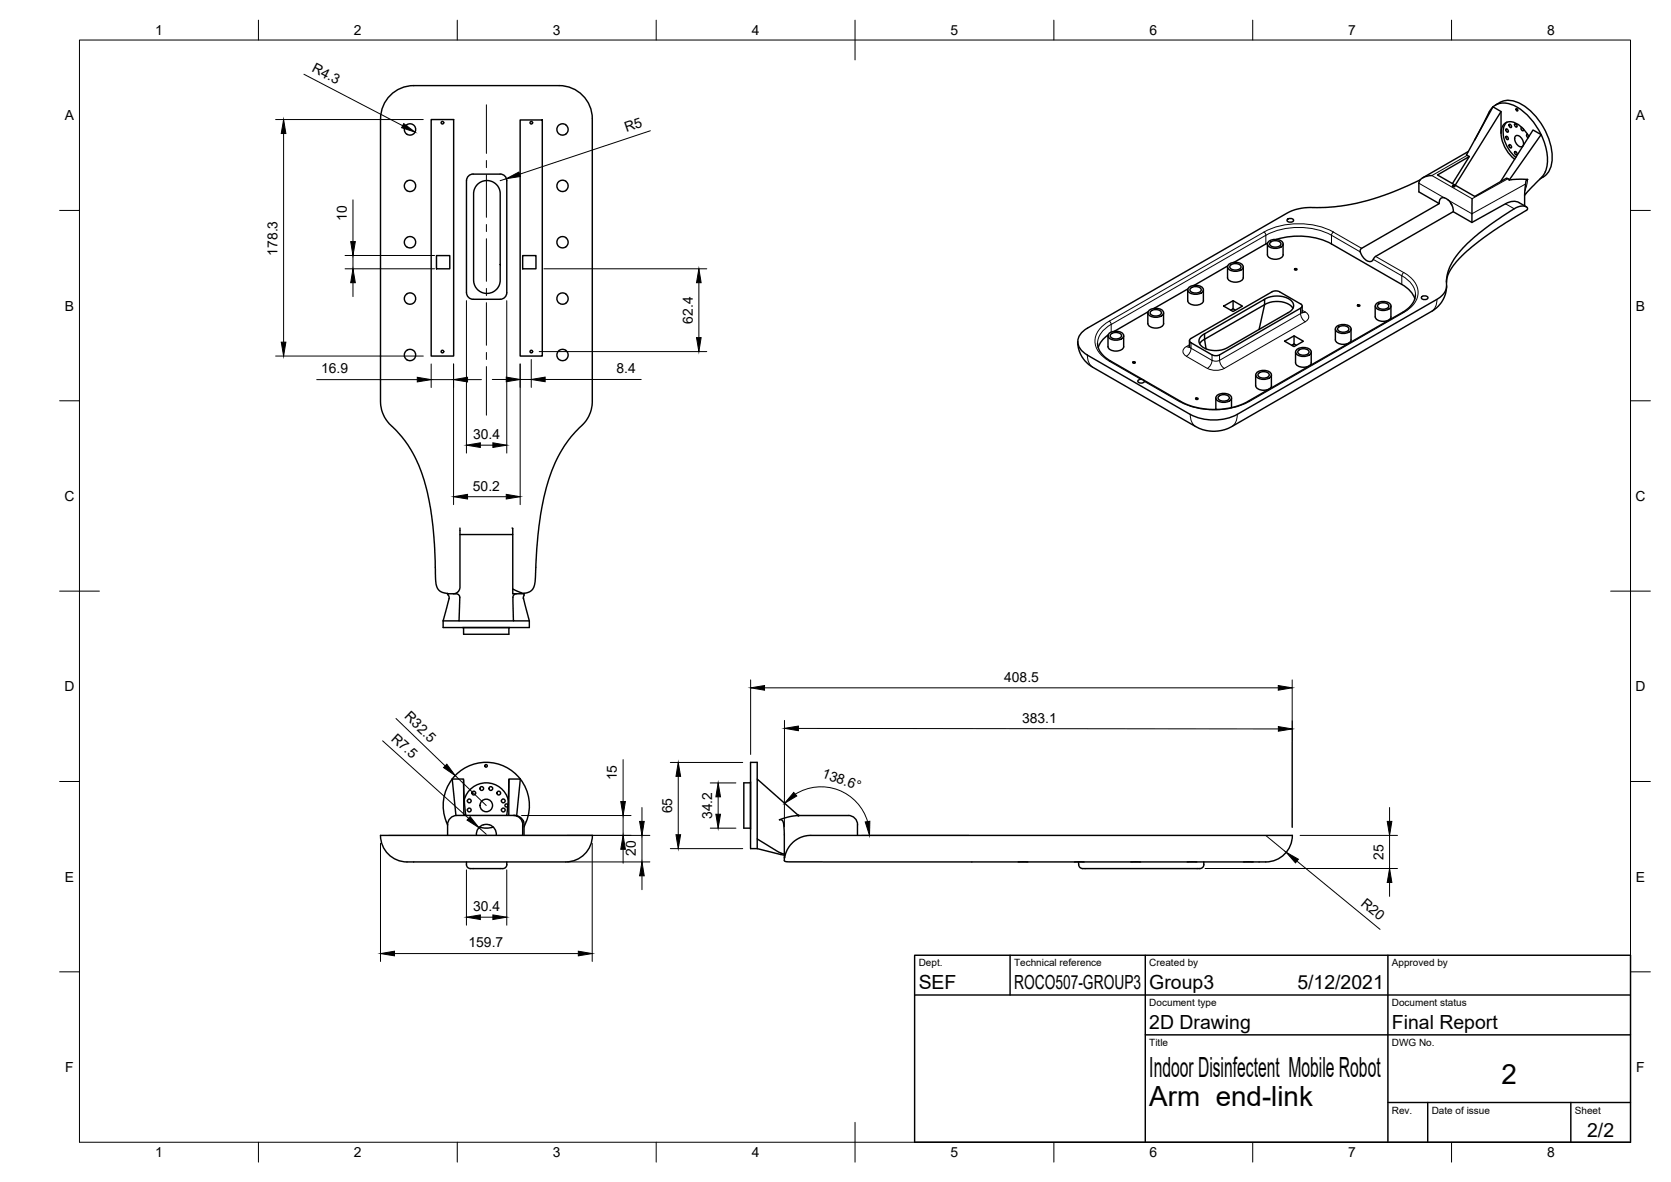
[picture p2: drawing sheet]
<svg xmlns="http://www.w3.org/2000/svg" width="420mm" height="297mm" viewBox="0 0 420 297" stroke-linecap="round" stroke-linejoin="round" font-family="sans-serif">
<!-- layer: Visible -->
<g fill="none" stroke="#000" stroke-width=".36">
<path d="M102 31.6a1.46 1.46 0 0 1 2.5 .4 1.46 1.46 0 0 1-1.5 2 1.46 1.46 0 0 1-1.1-2.2zM108.4 30h5.7v59.5h-5.7zM130.8 30.1h5.6v59.4h-5.6zM140.4 31.6a1.42 1.42 0 0 1 1.5-.4 1.42 1.42 0 0 1 .9 1.2v.6a1.42 1.42 0 0 1-2.1 .8 1.42 1.42 0 0 1-.3-2.2zM369.2 38.1l-11.5 6.6M369.4 39.3l-4.2 6.8M375.4 26.8l-6.7 12.1 .7 .4-8 4.7 9.4 5.4 8-4.6 .4 .1M375.4 26.8l2 1.2-11.5 18.5M375.4 26.9a17.1 17.1 0 0 0-2.8 4.8l-1.8 3.5M375.4 26.9a5 5 0 0 1 6.1 0 16.2 16.2 0 0 1 6 6.9M376 26.4a5.9 5.9 0 0 1 7.6 .5 16.6 16.6 0 0 1 6.6 13.7 5 5 0 0 1-2.2 3.9M377.4 28v5.5"/>
<path d="M377.4 33.5a8.9 8.9 0 0 0 3.4 6.5M377.4 33.5a2.42 2.42 0 0 1 1.1-2.6 2.42 2.42 0 0 1 2.7 .1l1.7 1.3 1.5 2M378.6 34.3l.5 .1 .1 .6-.4-.1zM378.6 32.4l.5 .2 .1 .6-.4-.2zM378.9 30.7a4.4 4.4 0 0 0-.5 4.8l1.3 2.5 1.4 1.6M379.5 36.4l.4 .1 .1 .6-.4-.1zM379.5 31.3l.4 .1 .1 .6-.4-.1zM380.8 38.1l.5 .2 .1 .6-.4-.2zM380.8 31.1l.5 .2 .1 .6-.4-.2zM381.1 34.2a1.36 1.36 0 0 1 1.8 1 .96 .96 0 0 1 .2 1 .96 .96 0 0 1-.8 .7 2.04 2.04 0 0 1-1.2-2.7zM382.7 32a.41 .41 0 0 0-.2 .6 .41 .41 0 0 0 .6 .1l-.1-.3M384.1 33.8a.44 .44 0 0 0-.2 .5 .44 .44 0 0 0 .4 .3"/>
<path d="M387.5 33.8l-8 11.4 2.5-.2 2.1 .1-.3 .2-.1 .3-.4 3.4M387.5 33.8l-2-1.1-8.2 12.9M387.5 33.8a11.6 11.6 0 0 1 .9 9.8l-.8 1-4.3 4.5M102 45.8a1.46 1.46 0 0 1 2.5 .2 1.46 1.46 0 0 1-1.3 2.2 1.46 1.46 0 0 1-1.4-2.1zM102.1 59.9a1.43 1.43 0 0 1 2.3 .5 1.43 1.43 0 0 1-1.5 1.9 1.43 1.43 0 0 1-1-2.2zM119 43.8h6.8M119 43.7a1.7 1.7 0 0 0-1.7 1.7v28.2a1.66 1.66 0 0 0 1.7 1.6M120 46.4l1.5-.9a3.5 3.5 0 0 1 4.3 4.3l-.1 21.1a3.3 3.3 0 0 1-3.6 2.8 3.3 3.3 0 0 1-3-3.4v-21.8l.3-1.2zM125.8 43.7a1.66 1.66 0 0 1 1.6 1.7v28.2a1.66 1.66 0 0 1-1.6 1.6M140.4 59.9a1.44 1.44 0 0 1 2.4 .7v.7a1.42 1.42 0 0 1-2.1 .8 1.42 1.42 0 0 1-.3-2.2zM142.3 47.9l.5-.7v-.8a1.45 1.45 0 0 0-1.9-1 1.45 1.45 0 0 0-.8 2 1.45 1.45 0 0 0 2.2 .5M323.7 55.2l.4-.3h.6l.6 .5a.97 .97 0 0 1-1.7 0z"/>
<path d="M357.1 45.2l-8.1 3.5-3.5 1.2-4.2 1.1-5.8 1-7.7 .2-3.4 .9-51 29.4M360.1 44.1a3 3 0 0 0-3.3 1.9v2.2l5.1 3-19.6 11.2-.3 .6a3.4 3.4 0 0 0 2.5 2.7l.6-.2 .7-1 19.6-11.3 4.7 2.7 9.1-5a3.2 3.2 0 0 1 2.7 0l1.9 1.1M363.1 49.7l.4 .2a3.5 3.5 0 0 1 1.9 3.3M363.1 49.7a1.09 1.09 0 0 0-1.2 1.4M364.7 51l.3 .5M365.3 46.6h.3l.2 .2-.4 .2-.2-.2zM370.1 49.9v6M379.2 44.9l.3 .3M383.3 49v2.7M388 44.5l-.7 .4M102.3 73.8a1.46 1.46 0 0 1 2.3 .9 1.46 1.46 0 0 1-1.7 1.8 1.46 1.46 0 0 1-1-2.2l.4-.5M109.7 64.2h3.4v3.3h-3.4z"/>
<path d="M119 75.2h6.8M131.4 64.2h3.4v3.3h-3.4zM142.3 73.9a1.47 1.47 0 0 0-2.2 .5 1.47 1.47 0 0 0 1 2.1 1.47 1.47 0 0 0 1.8-1.5l-.2-.5-.4-.6M288.6 78.6v2.7M288.6 78.4l-8.4 4.9M288.8 78.1a2.62 2.62 0 0 1 3.8 .3 1.61 1.61 0 0 1-2 1.3h-.5a1.13 1.13 0 0 1-1.1-.4 1.13 1.13 0 0 1-.2-1.2zM289.3 78.2a1.87 1.87 0 0 1 2.7 .3 1.58 1.58 0 0 1-2.4 .7l-.4-.5zM292.6 78.6v2.7M298.6 72.8v2.8a2.19 2.19 0 0 0 3.2 .9l.7-.6 .1-.3M298.7 72.6l-8.5 4.9M298.8 72.3a2.62 2.62 0 0 1 3.8 .4 1.61 1.61 0 0 1-2 1.3l-.5-.1a1.13 1.13 0 0 1-1.1-.4 1.13 1.13 0 0 1-.2-1.2zM299.3 72.5a1.87 1.87 0 0 1 2.7 .2 1.58 1.58 0 0 1-2.4 .7l-.4-.4z"/>
<path d="M302.6 72.8v2.8M307.7 76.9l2.3-1.3 2.4 1.3-2.4 1.4zM308.7 67.1v2.7a2.19 2.19 0 0 0 3.1 .9l.7-.6 .1-.3v-2.7M308.7 66.8l-8.5 4.9M308.9 66.5a2.62 2.62 0 0 1 3.7 .4 1.61 1.61 0 0 1-2 1.3l-.5-.1a1.13 1.13 0 0 1-1.1-.3 1.13 1.13 0 0 1-.1-1.3zM309.4 66.7a1.87 1.87 0 0 1 2.6 .2 1.58 1.58 0 0 1-2.4 .7l-.4-.4zM310 75.6v2l-.5 .3M310 77.6l.6 .3M318 75.2l.8-.4 1.5-.4 2.4 .2 1.3 .5 .8 .6 .4 .7v.8l-.4 .7-.6 .5-16.6 9.4-1.6 .3-1.5-.1-1.1-.3-1.2-.6-.6-.8-.1-.9 .4-.8 1-.7M318.3 61.3l-8.1 4.7M318.7 61.3v2.7a2.19 2.19 0 0 0 3.1 .9l.7-.5 .1-.4M318.7 61.1l-.4 .2"/>
<path d="M318.9 60.8a2.62 2.62 0 0 1 3.7 .3 1.61 1.61 0 0 1-1.9 1.3h-.5a1.13 1.13 0 0 1-1.2-.4 1.13 1.13 0 0 1-.1-1.2zM319.4 60.9a1.87 1.87 0 0 1 2.7 .3 1.58 1.58 0 0 1-2.4 .7l-.4-.5zM319.8 73.3l.8-.2 1.1 .2M319.8 73.3l-20.6 12v.6l.3 .2 5.3 3.1 1.1 .2 .8-.2M320.9 60.2a18.5 18.5 0 0 1 13.9 1.1l17.7 10.2M321.7 73.3l5.3 3.1M322.6 61.3v2.7M325.1 77.5l-1.2-1.1-1.9-.6-2.2 .1-1.8 .7-1.4 6.2M325.6 67.5h.3l.2 .2-.4 .2-.2-.2zM327 77.5l-20.4 11.7M327 76.3l.4 .6-.4 .5M327.4 76.9l.1 1.7"/>
<path d="M341.4 76.6h.3l.2 .2-.4 .2-.2-.2zM345.8 76.9v2.7a2.19 2.19 0 0 0 3.1 .9l.8-.5 .1-.4-.1-2.7M346 76.4a2.62 2.62 0 0 1 3.7 .3 1.61 1.61 0 0 1-1.9 1.3h-.5a1.13 1.13 0 0 1-1.2-.4 1.13 1.13 0 0 1-.1-1.2zM346.5 76.5a1.87 1.87 0 0 1 2.7 .3 1.58 1.58 0 0 1-2.4 .7l-.4-.5zM352.5 71.5l1.3 .9 1 1 1 1.7M355.9 74.1a5.6 5.6 0 0 1-3.3 4.4l-39.3 22.6-1.6 .7-2.6 .8-2.6 .3-2.9-.1-2-.2-2.9-.8-1.6-.8-18.9-11a4.7 4.7 0 0 1-2.2-3.7M357.4 74.6l.5-.2h.6l.6 .4a.97 .97 0 0 1-1.7 0zM363.7 70.9l.3-1.6 1.1-2.1 1.4-1.7 2.3-2.4 6.6-5 8.5-5.3 .2-.5-.5-.4-.9-.1-1.7 .5-4.7 3.1-4.7 3.5a21.1 21.1 0 0 0-7.6 9.7l-.3 1.9a4.2 4.2 0 0 1-2.4 4.7l-50.2 28.9a13 13 0 0 1-11.8 0l-25.9-14.9M363.7 71.8l-.2 2-.7 1.5-1.2 1.7-1.4 1.1-50.7 29.2-1.9 .7a9.2 9.2 0 0 1-6.9-.8l-26-15a7.5 7.5 0 0 1-3.7-6.3M102 88.3a1.48 1.48 0 0 1 2.5 .2 1.48 1.48 0 0 1-1.3 2.2 1.48 1.48 0 0 1-1.4-2.1zM140.4 88.3a1.44 1.44 0 0 1 2.4 .7v.5a1.42 1.42 0 0 1-2 1 1.42 1.42 0 0 1-.4-2.2zM273.4 82.5a3.6 3.6 0 0 0-2 4.8l1.2 1.3 .8 .6"/>
<path d="M278.6 84.4v2.7a2.19 2.19 0 0 0 3.1 .9l.8-.5 .1-.4-.1-2.7M278.6 84.2l-1.7 1.7-.8 1.4M278.8 83.9a2.62 2.62 0 0 1 3.7 .3 1.61 1.61 0 0 1-1.9 1.3h-.5a1.13 1.13 0 0 1-1.2-.4 1.13 1.13 0 0 1-.1-1.2zM279.3 84a1.87 1.87 0 0 1 2.7 .2 1.58 1.58 0 0 1-2.4 .7l-.4-.4zM284.9 91l.3-.1 .3 .2-.4 .2-.3-.2zM287.8 95.8a1 1 0 0 1-1.7 0l.2-.3 .6-.2 .7 .3 .1 .2M288.6 81.3a2.19 2.19 0 0 0 3.2 .9l.7-.5 .1-.4M299.1 85.6l-.1 1.7M301.6 86.4l.6-.7 .7-.4 .4 2.4M302.9 83.9l15.1-8.7v1.4l-15.1 8.7zM305.7 100v2.9M305.9 99.5a2.62 2.62 0 0 1 3.7 .3 1.61 1.61 0 0 1-1.9 1.3h-.5a1.13 1.13 0 0 1-1.2-.4 1.13 1.13 0 0 1-.1-1.2z"/>
<path d="M306.4 99.6a1.87 1.87 0 0 1 2.7 .3 1.58 1.58 0 0 1-2.4 .7l-.4-.5zM309.6 100v2.4M315.7 94.2v2.7a2.19 2.19 0 0 0 3.2 1l.7-.6 .1-.4v-2.7M316 93.7a2.62 2.62 0 0 1 3.7 .3 1.61 1.61 0 0 1-2 1.3h-.5a1.13 1.13 0 0 1-1.1-.4 1.13 1.13 0 0 1-.1-1.2zM316.4 93.8a1.87 1.87 0 0 1 2.7 .3 1.58 1.58 0 0 1-2.4 .7l-.4-.5zM323 85.8l2.4-1.4 2.3 1.4-2.3 1.3zM325.4 84.4v2l-.6 .4M325.4 86.4l.5 .4M325.5 86.5l-.6 .4M325.8 88.5v2.7a2.19 2.19 0 0 0 3.1 .9l.7-.6 .1-.3v-2.7M326 87.9a2.62 2.62 0 0 1 3.7 .4 1.61 1.61 0 0 1-2 1.3l-.5-.1a1.13 1.13 0 0 1-1.1-.3 1.13 1.13 0 0 1-.1-1.3zM326.5 88.1a1.87 1.87 0 0 1 2.6 .2 1.58 1.58 0 0 1-2.4 .7l-.4-.4z"/>
<path d="M335.8 82.7v2.7a2.19 2.19 0 0 0 3.1 .9l.7-.5 .1-.4v-2.7M336 82.2a2.62 2.62 0 0 1 3.7 .3 1.61 1.61 0 0 1-2 1.3h-.5a1.13 1.13 0 0 1-1.1-.4 1.13 1.13 0 0 1-.1-1.2zM336.5 82.3a1.87 1.87 0 0 1 2.7 .2 1.58 1.58 0 0 1-2.5 .7l-.4-.4zM300.7 100.1l.3-.1 .3 .2-.4 .2-.3-.2zM115.7 132.7v15l-.7 1.2-1 .3M128.8 132.7l.1 .1v1.5h-13.2M128.9 134.3v13.7l2.9 1.1M111.4 156v1.7h21.7v-1.7M112.5 149.2l-2-.7-.5-.6-.3-1-.7-13.2a47.7 47.7 0 0 0-6-21.1 37.7 37.7 0 0 0-5.6-6.7l-.8-1.3a8.4 8.4 0 0 1-.9-3.8v-70.9a8.4 8.4 0 0 1 8.3-8.4h36.6a8.3 8.3 0 0 1 8.3 8.3v71.3l-.2 1.9-.4 1a9.9 9.9 0 0 1-3.1 4 34.5 34.5 0 0 0-8.7 18.3l-1.2 8.1-.9 12.6-.4 .9-.4 .5-1.8 .8M112.5 149.2l.4 1.2-1.5 5.6M112.5 149.2h2.1a1.18 1.18 0 0 1 1 1.7l-.2 5.1h-4M115.4 156h13.7"/>
<path d="M116.4 157.7h11.7M116.4 157.7h.1M116.6 157.7v1.7h11.4v-1.7M128.1 157.7h.1M128.9 148v1.2h2.9M129.9 149.2a1.13 1.13 0 0 0-.9 1.6l.1 5.2h4M131.6 150.3l1.5 5.7M131.8 149.2l-.2 1.2M113.7 195.8a10.8 10.8 0 0 1 17.1 0M113.7 195.8l.9 9.1M113.7 195.8h2.9v9.1M113.7 195.8a10.9 10.9 0 0 0-1.5 10.7"/>
<path d="M116.6 196.1l.2 5.6 .3 3.2M128 195.9l-.2 4.7-.4 4.3M130.8 195.8l-.9 9.2 1.1 .6 .6 .8 .2 3.5M130.8 195.8h-2.8l-.1 9.1M130.8 195.8a10.8 10.8 0 0 1 1.5 10.6M188.7 196.5v11.8M188.7 196.7h-1.7v11.4h1.7M188.7 196.5h.1M190.4 195.8v-4.2h-1.7v21.7h1.7M112.2 206.5l.3 .8M114.9 204.9l15 .1M114.9 204.9a2.34 2.34 0 0 0-2.4 2.4v2.6"/>
<path d="M116.7 201a5.7 5.7 0 0 1 5.6-4.3 5.7 5.7 0 0 1 5.5 4.4M117.1 204.9h.1M117.3 216.6v.7M124 207.8l-1.7 .3-1.7-.2M124.8 209.9a2.52 2.52 0 0 0-3-2.7 2.43 2.43 0 0 0-2 2.7M127.4 204.8v.1M127.4 216.6v.7M127.4 217.3a1.4 1.4 0 0 1-1.6 1h-6.8a1.4 1.4 0 0 1-1.7-1M127.7 202.2a.39 .39 0 0 0-.6-.1 .39 .39 0 0 0 0 .6 .39 .39 0 0 0 .6-.1M129.1 204.9a2.31 2.31 0 0 1 2.3 2.4v2.6M132.3 206.5l-.5 1.3M148.9 209.9a7.1 7.1 0 0 1-8.3 6.7h-36.6a7.1 7.1 0 0 1-8.3-6.7h53.2"/>
<path d="M188.7 208.3h.1M190.4 210.8v2.5M190.4 213.3l6.8 1.6M197.2 215.6l.1 .8 .9 .2h116.9M200.8 204.9l-2.3 .3-2.5 .8 .7 .1 .4 1.1 .1 8.4 .7-1.9 .9-1.4 1.5-1.3 1.8-.8a17.8 17.8 0 0 1 5.6-.3h117.2a6.7 6.7 0 0 1-7.6 6.7h-4.6M200.8 204.9l-10.4-9.1v15l5.3 3.3 1.5 .5M200.8 204.9h12.5a2.34 2.34 0 0 1 2.3 2.4v2.6M256 216.6h2.4M270.2 216.6h2.4M271.2 216.6v.7M271.2 217.3a1.37 1.37 0 0 0 1.7 1h28.8M284.3 216.6h2.5"/>
<path d="M298.5 216.6h2.4M302.7 216.6v.7M302.7 217.3a1.01 1.01 0 0 1-1 1"/>
<circle cx="111.2" cy="30.8" r=".33"/>
<circle cx="133.6" cy="30.8" r=".33"/>
<circle cx="381.4" cy="27.6" r=".25"/>
<circle cx="111.2" cy="88.3" r=".33"/>
<circle cx="133.6" cy="88.3" r=".33"/>
<circle cx="119.1" cy="199.3" r=".48"/>
<circle cx="121.1" cy="198.2" r=".48"/>
<circle cx="122.2" cy="192.5" r=".33"/>
<circle cx="123.4" cy="198.2" r=".48"/>
<circle cx="125.4" cy="199.3" r=".48"/>
<circle cx="118" cy="203.6" r=".48"/>
<circle cx="118" cy="201.3" r=".48"/>
<circle cx="122.3" cy="202.4" r="1.58"/>
<circle cx="126.5" cy="201.3" r=".48"/>
<circle cx="126.5" cy="203.6" r=".48"/>
</g>
<circle cx="200.8" cy="204.9" r=".17" fill="#000" stroke="#000" stroke-width=".25"/>
<!-- layer: Visible Narrow -->
<g fill="none" stroke="#000" stroke-width=".25">
<path d="M368.9 39l-8.9 5.1 10.1 5.8 9.1-5M317.8 58.3l-38.9 22.4M317.8 58.3a19.3 19.3 0 0 1 17.5 0l-.5 .8a18.2 18.2 0 0 0-16.5 0zM335.3 58.3l7.1 4.1M356.8 46l6.3 3.7M378.5 51.2l2.2 1.3M383.6 46.2l-13.5 7.5-5.9-3.4M384.1 45.1l-.7 2.8M318.3 61.3v-2.2l-38.9 22.4M327 78.8l-20.4 11.8v-1.4M327 77.5v1.3M327 78.8l.2 1 1 1.1"/>
<path d="M327.4 78l.8 .4M327.4 78.3l-.4 .5M328.2 78.4a1.29 1.29 0 0 1 .9 1.2 1.29 1.29 0 0 1-.9 1.2M328.2 78.4l-.7 .1M334.8 61.3v-2.2l7.2 4.2M345.3 65.2l7.2 4.1v2.2M345.9 64.4l7.1 4.1M352.6 78.5h.4M353 78.5l-38.9 22.4a19.3 19.3 0 0 1-17.5 0l-8.9-5.1M353 68.5l-.5 .8a5.8 5.8 0 0 1 3.4 4.8M353 68.5a5.8 5.8 0 0 1 3.5 5.9 6.5 6.5 0 0 1-3.5 4.1M361.3 75.2v.7a3.1 3.1 0 0 1-1.4 2.4"/>
<path d="M273.4 89.2l.1 .7a3.1 3.1 0 0 0 1.3 2.4M278.9 90.8l8 4.5M278.9 80.7a5.8 5.8 0 0 0-3.5 5.9 6.5 6.5 0 0 0 3.5 4.1M278.9 80.7l.5 .8M279.3 90.7h-.4M279.4 81.5a5.8 5.8 0 0 0-3.4 4.8M279.4 81.5v2M298.3 89.5l5.3 3.1M299 87.2a1.21 1.21 0 0 0-1.5 .8 1.21 1.21 0 0 0 .8 1.5l.7-.6 .5-1.4M299.1 86.9l.4 .6M299.1 86.6l-.8 .5M299.5 87.5l5.3 3.1v-1.4"/>
<path d="M299.5 86.1v1.4M306.7 90.5l.2 1 .9 1.1M306.7 90.5l-.8 .3-1.1-.3-.3 1-.9 1.1 1.1 .4 1.3 .1 1.8-.5M328.2 80.9l-20.4 11.7M297 100.9h-.4M299.3 104.1v.7a3.1 3.1 0 0 0 1.4 2.4M311.1 104.1v.7a3.1 3.1 0 0 1-1.4 2.4M313.7 100.9h.4"/>
</g>
<!-- layer: Border -->
<g fill="none" stroke="#000" stroke-width=".25">
<path d="M20 10.1h390v276.9h-390zM65 5.1v5M115 5.1v5M165 5.1v5M215 5.1v10M265 5.1v5M315 5.1v5M365 5.1v5M15 52.9h5M410 52.9h5M15 100.7h5M410 100.7h5"/>
<path d="M15 148.6h10M405 148.6h10M15 196.4h5M410 196.4h5M15 244.2h5M410 244.2h5M65 287v5M115 287v5M165 287v5M215 282.1v9.9M265 287v5M315 287v5"/>
<path d="M365 287v5"/>
</g>
<!-- layer: TitleBlock -->
<path d="M230 240.1h180v46.9h-180zM230 250h180M254 240.1v9.9M288 240.1v46.9M349 240.1v46.9M288 260.1h122M349 277.1h61M359 277.1v9.9M395 277.1v9.9" fill="none" stroke="#000" stroke-width=".36"/>
<!-- layer: Dimensions -->
<g fill="none" stroke="#000" stroke-width=".25">
<path d="M76.4 18.7l24.8 12.9M69.3 30h37.1M71.3 33.6v52.4M163.5 32.9l-32.8 10.9M88.8 50.2v10.5M127.3 44.9l-1.5 .5M86.8 67.5h22.5M86.8 64.2h22.5M88.8 64.2v3.3M88.8 71v3.5M117.3 75.6v38.3M127.4 75.6v38.3"/>
<path d="M136.8 67.5h40.9M175.7 71v13.8M69.3 89.5h37.1M79.6 95.4h25.3M108.4 91.5v5.9M108.4 95.4h5.6M114 91.5v35.3M117.6 95.4h3.5M123.8 95.4h3.5M130.8 91.5v35.3M130.8 95.4h2.8M133.6 90.3v7.1"/>
<path d="M135.6 88.4h42.1M137.1 95.4h24.1M120.8 111.9h3.1M117.6 124.8h9.7M188.7 170.9v18.7M192.2 172.9h129.2M324.9 170.9v37M96.2 186.2l21.6 19.4M99.6 180.6l12.3 11.9M114.5 194.9l7.8 7.5M156.7 190.9v10.5M168.6 191.6h18.2"/>
<path d="M170.5 195.1v14.7M178.6 196.8h6.4M197.3 181l-.1 26.8M200 199.6a12.2 12.2 0 0 1 18.1 6.9M200.7 183.1l120.7 .1M95.7 211.9v29.7M97.7 209.9h65.7M117.3 218.6v13.9M120.4 208l1.9 1.7M127.4 218.6v13.9M131.1 204.9h27.6M142.6 216.6h20.8"/>
<path d="M148.9 211.9v29.7M156.7 204.9v5M156.7 213.4v3.5M161.4 202.9v3.5M161.4 209.9v6.7M168.6 213.3h18.2M178.6 208.1h6.4M180.6 200.2v4.4M216.6 209.9h27M303 218.3h48.4M318.2 209.9l5.2 4.3M326.1 216.4l20.9 17.2"/>
<path d="M326.9 209.9h24.5M349.4 202.9v3.5M349.4 209.9v8.4M99.2 239.6h46.2M120.8 230.5h3.1M161.4 220.1v3.5M349.4 221.8v3.5"/>
</g>
<g fill="#000" stroke="#000" stroke-width=".25">
<path d="M71.3 30l.6 3.6h-1.2zM101.5 31.1l2.9 2.1-3.4-1.1zM127.3 44.9l3.2-1.7 .4 1.2zM88.8 67.5l.5 3.5h-1.1zM88.2 60.7h1.1l-.5 3.5zM175.7 67.5l.6 3.5h-1.2zM70.7 86h1.2l-.6 3.5zM104.9 94.8l3.5 .6-3.5 .6zM114 95.4l3.6-.6v1.2zM127.3 94.8l3.5 .6-3.5 .5zM133.6 95.4l3.5-.6v1.1zM175.1 84.8h1.2l-.6 3.6z"/>
<path d="M117.3 111.9l3.5-.6v1.1zM123.9 111.3l3.5 .6-3.5 .5zM114 124.8l3.6-.6v1.2zM127.3 124.2l3.5 .6-3.5 .6zM188.7 172.9l3.5-.6v1.1zM321.4 172.3l3.5 .6-3.5 .5zM112.4 192.1l2.1 2.8-3-2zM170.5 191.6l.6 3.5h-1.1zM197.3 183l3.4-.5v1.1zM321.4 182.6l3.5 .6-3.5 .6zM118.2 205.2l2.2 2.8-3-1.9zM156.7 209.9l.5 3.5h-1.1z"/>
<path d="M156.1 201.4h1.1l-.5 3.5zM160.8 206.4h1.2l-.6 3.5zM170 209.8h1.1l-.6 3.5zM180.6 196.8l.6 3.4h-1.2zM180 204.6h1.2l-.6 3.5zM199.6 199.1l.7 .9-3 1.9zM217.6 206.6l1.1-.2-.1 3.5zM323.4 214.2l3.1 1.7-.8 .9zM348.8 206.4h1.2l-.6 3.5zM95.7 239.6l3.5-.6v1.2zM117.3 230.5l3.5-.6v1.2zM123.9 229.9l3.5 .6-3.5 .6z"/>
<path d="M145.4 239l3.5 .6-3.5 .6zM161.4 216.6l.6 3.5h-1.2zM349.4 218.3l.6 3.5h-1.2z"/>
</g>
<!-- layer: Center Lines -->
<path d="M122.3 26.3v12.3M122.3 40.3v1.8M122.3 43.9v10.7M122.3 56.4v1.8M122.3 60v10.7M122.3 72.5v1.8M122.3 76.1v10.7M122.3 88.6v1.7M122.3 92.1v12.2" fill="none" stroke="#000" stroke-width=".25"/>
<g font-size="7">
<text x="289" y="270.6">Indoor Disinfectent Mobile Robot</text>
<text x="377.5" y="272.3">2</text>
<text x="289" y="278.1">Arm end-link</text>
</g>
<g font-size="4.9">
<text x="231" y="248.5">SEF</text>
<text x="255" y="248.5">ROCO507-GROUP3</text>
<text x="289" y="248.5">Group3</text>
<text x="326.2" y="248.5">5/12/2021</text>
<text x="289" y="258.6">2D Drawing</text>
<text x="350" y="258.6">Final Report</text>
<text x="399.1" y="285.7">2/2</text>
</g>
<g font-size="3.5">
<text x="39" y="8.8">1</text>
<text x="89" y="8.8">2</text>
<text x="139" y="8.8">3</text>
<text x="189" y="8.8">4</text>
<text x="239" y="8.8">5</text>
<text x="289" y="8.8">6</text>
<text x="339" y="8.8">7</text>
<text x="389" y="8.8">8</text>
<text x="78.2" y="17.9" transform="rotate(28 78.2 17.9)">R4.3</text>
<text x="16.3" y="30.2">A</text>
<text x="157.5" y="33.2" transform="rotate(-19 157.5 33.2)">R5</text>
<text x="411.3" y="30.2">A</text>
<text x="87.2" y="55.4" transform="rotate(-90 87.2 55.4)">10</text>
<text x="69.8" y="64.2" transform="rotate(-90 69.8 64.2)">178.3</text>
<text x="16.3" y="78">B</text>
<text x="174.2" y="81.3" transform="rotate(-90 174.2 81.3)">62.4</text>
<text x="411.3" y="78">B</text>
<text x="80.8" y="93.9">16.9</text>
<text x="155" y="93.8">8.4</text>
<text x="119" y="110.3">30.4</text>
<text x="16.2" y="125.9">C</text>
<text x="118.9" y="123.3">50.2</text>
<text x="411.2" y="125.9">C</text>
<text x="16.2" y="173.7">D</text>
<text x="252.5" y="171.3">408.5</text>
<text x="411.2" y="173.7">D</text>
<text x="98.1" y="185.9" transform="rotate(42 98.1 185.9)">R7.5</text>
<text x="101.5" y="180.3" transform="rotate(44 101.5 180.3)">R32.5</text>
<text x="257" y="181.6">383.1</text>
<text x="155.1" y="196.1" transform="rotate(-90 155.1 196.1)">15</text>
<text x="206.5" y="195.2" transform="rotate(21 206.5 195.2)">138.6°</text>
<text x="169" y="204.4" transform="rotate(-90 169 204.4)">65</text>
<text x="179" y="205.8" transform="rotate(-90 179 205.8)">34.2</text>
<text x="159.9" y="215.2" transform="rotate(-90 159.9 215.2)">20</text>
<text x="16.3" y="221.6">E</text>
<text x="347.9" y="216" transform="rotate(-90 347.9 216)">25</text>
<text x="411.3" y="221.6">E</text>
<text x="342" y="227.4" transform="rotate(39 342 227.4)">R20</text>
<text x="119" y="229">30.4</text>
<text x="117.8" y="238.1">159.7</text>
<text x="16.4" y="269.4">F</text>
<text x="411.4" y="269.4">F</text>
<text x="39" y="290.8">1</text>
<text x="89" y="290.8">2</text>
<text x="139" y="290.8">3</text>
<text x="189" y="290.8">4</text>
<text x="239" y="290.8">5</text>
<text x="289" y="290.8">6</text>
<text x="339" y="290.8">7</text>
<text x="389" y="290.8">8</text>
</g>
<g font-size="2.5">
<text x="231" y="242.9">Dept.</text>
<text x="255" y="242.9">Technical reference</text>
<text x="289" y="242.9">Created by</text>
<text x="350" y="242.9">Approved by</text>
<text x="289" y="252.8">Document type</text>
<text x="350" y="252.8">Document status</text>
<text x="289" y="262.9">Title</text>
<text x="350" y="262.9">DWG No.</text>
<text x="350" y="279.9">Rev.</text>
<text x="360" y="279.9">Date of issue</text>
<text x="396" y="279.9">Sheet</text>
</g>
</svg>
